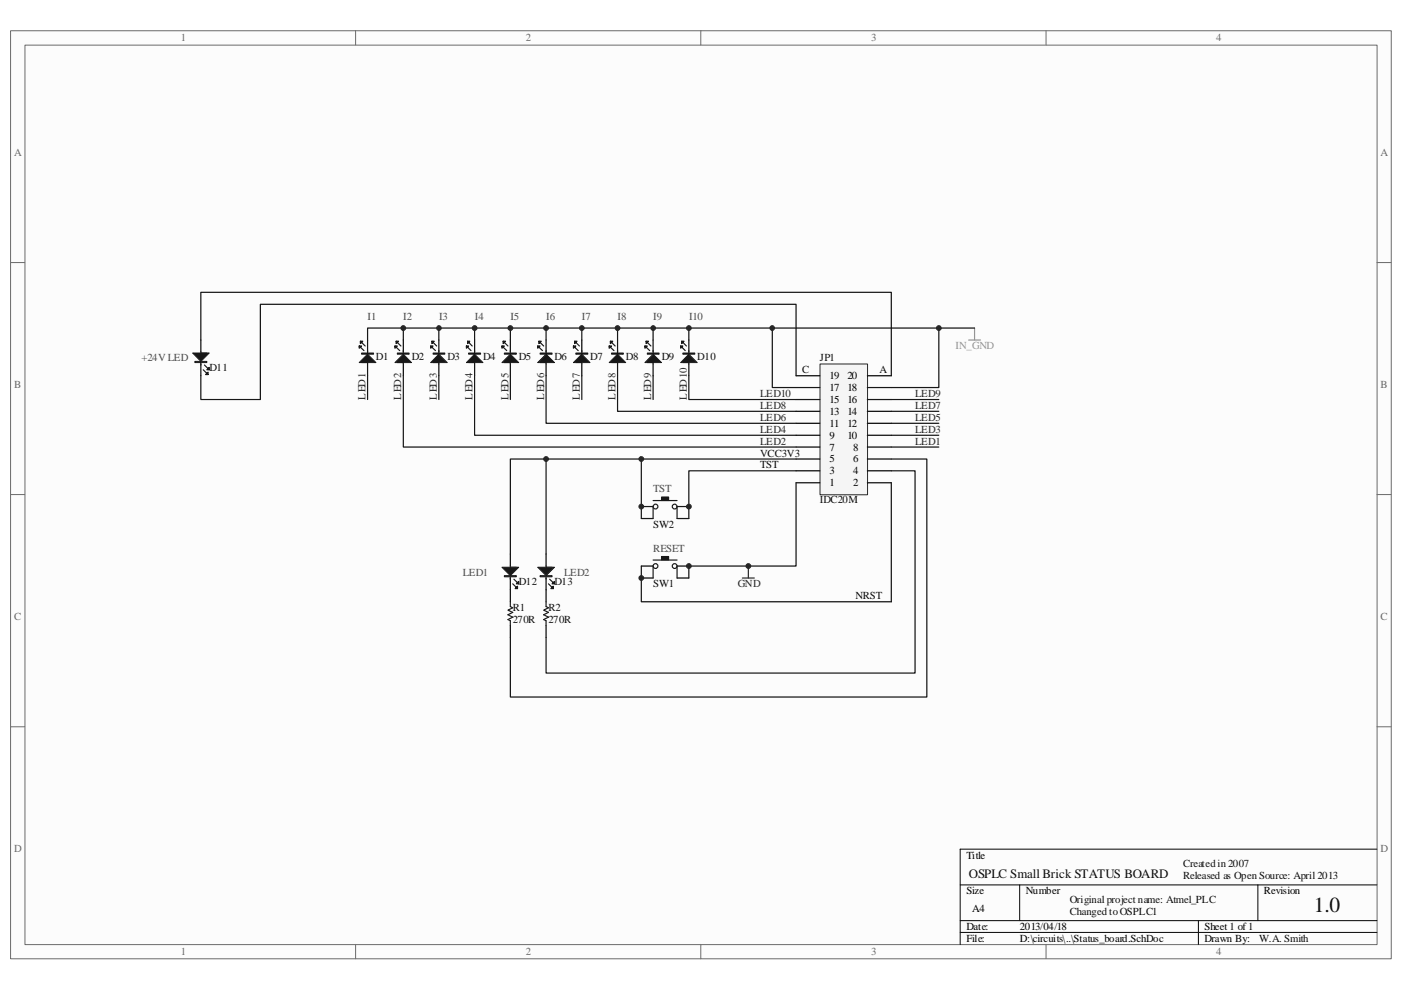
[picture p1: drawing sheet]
<svg xmlns="http://www.w3.org/2000/svg" width="297mm" height="210mm" viewBox="0 0 297 210" stroke-linecap="round" stroke-linejoin="round" font-family="sans-serif">
<path d="M2.3 6.6h292.7v196.7h-292.7z" fill="#fcfcfc"/>
<path d="M2.2 6.5h292.8v196.8h-292.8z" fill="none" stroke="#6a6a6a" stroke-width=".21"/>
<path d="M5.3 9.6h286.7v190.7h-286.7z" fill="#fcfcfc"/>
<g fill="none" stroke="#6a6a6a" stroke-width=".21">
<path d="M5.3 9.6h286.7v190.7h-286.7zM75.4 6.5v3M148.6 6.5v3M221.8 6.5v3M2.2 55.7h3M291.9 55.7h3M2.2 104.9h3M291.9 104.9h3M2.2 154.1h3M291.9 154.1h3M75.4 200.2v3.1M148.6 200.2v3.1"/>
<path d="M221.8 200.2v3.1"/>
</g>
<path d="M203.6 187.6h88.3M203.6 195.2h88.3M203.6 197.7h88.3M216.2 187.6v7.6M254.1 195.2v5M266.7 187.6v7.6M291.9 180h-88.3v20.2" fill="none" stroke="#000" stroke-width=".21"/>
<path d="M146 72.1v2.5M146 77.1v2.6" fill="none" stroke="#000" stroke-width=".25"/>
<path d="M144.8 76.9h1.2" fill="none" stroke="#1c1c1c" stroke-width=".21"/>
<path d="M146 75.1l1.8 1.8h-3.5z" fill="#1c1c1c"/>
<path d="M137.2 76.9h1.3M144.8 74.8h2.5v.3h-2.5zM146 75.1l1.8 1.8h-3.5z" fill="none" stroke="#1c1c1c" stroke-width=".21"/>
<path d="M144.3 73.4h.5l-.5 .4v-.4l1 .9M144.5 72.3h.5l-.5 .6v-.6l1 1.1M144.8 75h2.5M146 74.3v.5M146 76.9v.2" fill="none" stroke="#1c1c1c" stroke-width=".25"/>
<path d="M138.5 72.1v2.5M138.5 77.1v2.6" fill="none" stroke="#000" stroke-width=".25"/>
<path d="M138.5 75.1l1.7 1.8h-3.5z" fill="#1c1c1c"/>
<path d="M129.7 76.9h1.2M137.2 74.8h2.5v.3h-2.5zM138.5 75.1l1.7 1.8h-3.5z" fill="none" stroke="#1c1c1c" stroke-width=".21"/>
<path d="M136.7 73.4h.5l-.5 .4v-.4l1 .9M137 72.3h.5l-.5 .6v-.6l1 1.1M137.2 75h2.5M138.5 74.3v.5M138.5 76.9v.2" fill="none" stroke="#1c1c1c" stroke-width=".25"/>
<path d="M130.9 72.1v2.5M130.9 77.1v2.6" fill="none" stroke="#000" stroke-width=".25"/>
<path d="M129.2 76.9l1.7-1.8 1.8 1.8z" fill="#1c1c1c"/>
<path d="M122.1 76.9h1.3M129.2 76.9l1.7-1.8 1.8 1.8zM129.7 74.8h2.5v.3h-2.5z" fill="none" stroke="#1c1c1c" stroke-width=".21"/>
<path d="M129.2 73.4h.5l-.5 .4v-.4l1 .9M129.4 72.3h.5l-.5 .6v-.6l1 1.1M129.7 75h2.5M130.9 74.3v.5M130.9 76.9v.2" fill="none" stroke="#1c1c1c" stroke-width=".25"/>
<path d="M123.4 72.1v2.5M123.4 77.1v2.6" fill="none" stroke="#000" stroke-width=".25"/>
<path d="M121.6 76.9l1.8-1.8 1.7 1.8z" fill="#1c1c1c"/>
<path d="M114.5 76.9h1.3M121.6 76.9l1.8-1.8 1.7 1.8zM122.1 74.8h2.5v.3h-2.5z" fill="none" stroke="#1c1c1c" stroke-width=".21"/>
<path d="M121.6 73.4h.5l-.5 .4v-.4l1 .9M121.8 72.3h.5l-.5 .6v-.6l1 1.1M122.1 75h2.5M123.4 74.3v.5M123.4 76.9v.2" fill="none" stroke="#1c1c1c" stroke-width=".25"/>
<path d="M115.8 72.1v2.5M115.8 77.1v2.6" fill="none" stroke="#000" stroke-width=".25"/>
<path d="M114 76.9l1.8-1.8 1.8 1.8z" fill="#1c1c1c"/>
<path d="M106.9 76.9h1.3M114 76.9l1.8-1.8 1.8 1.8zM114.5 74.8h2.5v.3h-2.5z" fill="none" stroke="#1c1c1c" stroke-width=".21"/>
<path d="M114 73.4h.5l-.5 .4v-.4l1 .9M114.3 72.3h.5l-.5 .6v-.6l1 1.1M114.5 75h2.5M115.8 74.3v.5M115.8 76.9v.2" fill="none" stroke="#1c1c1c" stroke-width=".25"/>
<path d="M108.2 72.1v2.5M108.2 77.1v2.6" fill="none" stroke="#000" stroke-width=".25"/>
<path d="M106.4 76.9l1.8-1.8 1.8 1.8z" fill="#1c1c1c"/>
<path d="M99.4 76.9h1.2M106.4 76.9l1.8-1.8 1.8 1.8zM106.9 74.8h2.6v.3h-2.6z" fill="none" stroke="#1c1c1c" stroke-width=".21"/>
<path d="M106.4 73.4h.5l-.5 .4v-.4l1 .9M106.7 72.3h.5l-.5 .6v-.6l1 1.1M106.9 75h2.6M108.2 74.3v.5M108.2 76.9v.2" fill="none" stroke="#1c1c1c" stroke-width=".25"/>
<path d="M100.6 72.1v2.5M100.6 77.1v2.6" fill="none" stroke="#000" stroke-width=".25"/>
<path d="M100.6 75.1l1.8 1.8h-3.5z" fill="#1c1c1c"/>
<path d="M91.8 76.9h1.2M99.4 74.8h2.5v.3h-2.5zM100.6 75.1l1.8 1.8h-3.5z" fill="none" stroke="#1c1c1c" stroke-width=".21"/>
<path d="M98.9 73.4h.5l-.5 .4v-.4l1 .9M99.1 72.3h.5l-.5 .6v-.6l1 1.1M99.4 75h2.5M100.6 74.3v.5M100.6 76.9v.2" fill="none" stroke="#1c1c1c" stroke-width=".25"/>
<path d="M93 72.1v2.5M93 77.1v2.6" fill="none" stroke="#000" stroke-width=".25"/>
<path d="M93 75.1l1.8 1.8h-3.5z" fill="#1c1c1c"/>
<path d="M84.2 76.9h1.3M91.8 74.8h2.5v.3h-2.5zM93 75.1l1.8 1.8h-3.5z" fill="none" stroke="#1c1c1c" stroke-width=".21"/>
<path d="M91.3 73.4h.5l-.5 .4v-.4l1 .9M91.6 72.3h.5l-.5 .6v-.6l1 1.1M91.8 75h2.5M93 74.3v.5M93 76.9v.2" fill="none" stroke="#1c1c1c" stroke-width=".25"/>
<path d="M85.5 72.1v2.5M85.5 77.1v2.6" fill="none" stroke="#000" stroke-width=".25"/>
<path d="M83.7 76.9l1.8-1.8 1.7 1.8z" fill="#1c1c1c"/>
<path d="M76.7 76.9h1.2M83.7 76.9l1.8-1.8 1.7 1.8zM84.2 74.8h2.5v.3h-2.5z" fill="none" stroke="#1c1c1c" stroke-width=".21"/>
<path d="M83.7 73.4h.5l-.5 .4v-.4l1 .9M84 72.3h.5l-.5 .6v-.6l1 1.1M84.2 75h2.5M85.5 74.3v.5M85.5 76.9v.2" fill="none" stroke="#1c1c1c" stroke-width=".25"/>
<path d="M77.9 72.1v2.5M77.9 77.1v2.6" fill="none" stroke="#000" stroke-width=".25"/>
<path d="M76.2 76.9l1.7-1.8 1.8 1.8z" fill="#1c1c1c"/>
<path d="M76.2 76.9l1.7-1.8 1.8 1.8zM76.7 74.8h2.5v.3h-2.5z" fill="none" stroke="#1c1c1c" stroke-width=".21"/>
<path d="M76.2 73.4h.5l-.5 .4v-.4l1 .9M76.4 72.3h.5l-.5 .6v-.6l1 1.1M76.7 75h2.5M77.9 74.3v.5M77.9 76.9v.2" fill="none" stroke="#1c1c1c" stroke-width=".25"/>
<path d="M173.9 77.2h10v27.7h-10z" fill="#f5f5f5"/>
<path d="M173.9 77.2h10v27.7h-10z" fill="none" stroke="#262626" stroke-width=".21"/>
<g fill="none" stroke="#000" stroke-width=".25">
<path d="M42.6 72.1v2.5M42.6 77.1v2.6M168.8 79.7h5M183.9 79.7h5.1M168.8 99.8h5M168.8 97.3h5M168.8 94.8h5M168.8 92.3h5M168.8 89.7h5M168.8 87.2h5M168.8 84.7h5M168.8 82.2h5"/>
<path d="M183.9 99.8h5.1M183.9 97.3h5.1M183.9 94.8h5.1M183.9 92.3h5.1M183.9 89.7h5.1M183.9 87.2h5.1M183.9 84.7h5.1M183.9 82.2h5.1M168.8 102.4h5M183.9 102.4h5.1"/>
</g>
<path d="M42.6 74.8h1.3" fill="none" stroke="#1c1c1c" stroke-width=".21"/>
<path d="M40.8 74.8h3.6l-1.8 1.8z" fill="#1c1c1c"/>
<path d="M40.8 74.8h3.6l-1.8 1.8zM41.3 76.6h2.6v.3h-2.6zM108.2 120.3h1.3" fill="none" stroke="#1c1c1c" stroke-width=".21"/>
<path d="M41.3 76.8h2.6M42.6 74.6v.2M42.6 76.9v.5M43.1 78.4l1 1v-.5l-.5 .5h.5M43.3 77.4l1.1 1v-.5l-.5 .5h.5" fill="none" stroke="#1c1c1c" stroke-width=".25"/>
<path d="M108.2 117.5v2.5M108.2 122.6v2.5" fill="none" stroke="#000" stroke-width=".25"/>
<path d="M106.4 120.3h3.6l-1.8 1.7z" fill="#1c1c1c"/>
<path d="M106.4 120.3h3.6l-1.8 1.7zM106.9 122h2.6v.3h-2.6zM115.8 120.3h1.2" fill="none" stroke="#1c1c1c" stroke-width=".21"/>
<path d="M106.9 122.2h2.6M108.2 120v.3M108.2 122.3v.5M108.7 123.8l1 1v-.5l-.5 .5h.5M109 122.8l1 1v-.5l-.5 .5h.5" fill="none" stroke="#1c1c1c" stroke-width=".25"/>
<path d="M115.8 117.5v2.5M115.8 122.6v2.5" fill="none" stroke="#000" stroke-width=".25"/>
<path d="M114 120.3h3.6l-1.8 1.7z" fill="#1c1c1c"/>
<path d="M114 120.3h3.6l-1.8 1.7zM114.5 122h2.5v.3h-2.5z" fill="none" stroke="#1c1c1c" stroke-width=".21"/>
<g fill="none" stroke="#1c1c1c" stroke-width=".25">
<path d="M138.5 118.7h5M114.5 122.2h2.5M115.8 120v.3M115.8 122.3v.5M116.3 123.8l1 1v-.5l-.5 .5h.5M116.5 122.8l1.1 1v-.5l-.6 .5h.6"/>
<circle cx="139" cy="120" r=".51"/>
<circle cx="143" cy="120" r=".51"/>
</g>
<path d="M136 120h2.5M136 122.6h2.5" fill="none" stroke="#000" stroke-width=".25"/>
<path d="M140.2 118h1.6v.7h-1.6z" fill-rule="evenodd" fill="#1c1c1c"/>
<path d="M140.2 118h1.6v.7h-1.6z" fill="none" stroke="#1c1c1c" stroke-width=".21"/>
<path d="M143.5 120h2.5M143.5 122.6h2.5" fill="none" stroke="#000" stroke-width=".25"/>
<path d="M138.5 120v2.6M143.5 120v2.6" fill="none" stroke="#1c1c1c" stroke-width=".25"/>
<path d="M85.5 69.6v2.5M146 69.6h-68.1v2.5" fill="none" stroke="#0e0e0e" stroke-width=".25"/>
<circle cx="85.5" cy="69.6" r=".51" fill="#262626"/>
<circle cx="85.5" cy="69.6" r=".51" fill="none" stroke="#262626" stroke-width=".21"/>
<path d="M93 69.6v2.5" fill="none" stroke="#0e0e0e" stroke-width=".25"/>
<circle cx="93.1" cy="69.6" r=".5" fill="#262626"/>
<circle cx="93.1" cy="69.6" r=".5" fill="none" stroke="#262626" stroke-width=".21"/>
<path d="M100.6 69.6v2.5" fill="none" stroke="#0e0e0e" stroke-width=".25"/>
<circle cx="100.6" cy="69.6" r=".5" fill="#262626"/>
<circle cx="100.6" cy="69.6" r=".5" fill="none" stroke="#262626" stroke-width=".21"/>
<path d="M108.2 69.6v2.5" fill="none" stroke="#0e0e0e" stroke-width=".25"/>
<circle cx="108.2" cy="69.6" r=".5" fill="#262626"/>
<circle cx="108.2" cy="69.6" r=".5" fill="none" stroke="#262626" stroke-width=".21"/>
<path d="M115.8 69.6v2.5" fill="none" stroke="#0e0e0e" stroke-width=".25"/>
<circle cx="115.8" cy="69.6" r=".51" fill="#262626"/>
<circle cx="115.8" cy="69.6" r=".51" fill="none" stroke="#262626" stroke-width=".21"/>
<path d="M123.4 69.6v2.5" fill="none" stroke="#0e0e0e" stroke-width=".25"/>
<circle cx="123.4" cy="69.6" r=".51" fill="#262626"/>
<circle cx="123.4" cy="69.6" r=".51" fill="none" stroke="#262626" stroke-width=".21"/>
<path d="M130.9 69.6v2.5" fill="none" stroke="#0e0e0e" stroke-width=".25"/>
<circle cx="130.9" cy="69.6" r=".51" fill="#262626"/>
<circle cx="130.9" cy="69.6" r=".51" fill="none" stroke="#262626" stroke-width=".21"/>
<path d="M138.5 69.6v2.5" fill="none" stroke="#0e0e0e" stroke-width=".25"/>
<circle cx="138.5" cy="69.6" r=".5" fill="#262626"/>
<circle cx="138.5" cy="69.6" r=".5" fill="none" stroke="#262626" stroke-width=".21"/>
<g fill="none" stroke="#0e0e0e" stroke-width=".25">
<path d="M77.9 79.7v5M85.5 79.7v15.1h83.3M93 79.7v5M100.6 79.7v12.6h68.2M108.2 79.7v5M115.8 79.7v10h53M123.4 79.7v5M130.9 79.7v7.5h37.9M138.5 79.7v5M146 79.7v5h22.8M146 72.1v-2.5h17.7v12.6h5.1M189 94.8h10"/>
<path d="M189 92.3h10M189 89.7h10M189 87.2h10M189 84.7h10"/>
</g>
<circle cx="146.1" cy="69.6" r=".5" fill="#262626"/>
<circle cx="146.1" cy="69.6" r=".5" fill="none" stroke="#262626" stroke-width=".21"/>
<path d="M163.7 69.6h35.3v12.6h-10" fill="none" stroke="#0e0e0e" stroke-width=".25"/>
<circle cx="163.7" cy="69.6" r=".5" fill="#262626"/>
<circle cx="163.7" cy="69.6" r=".5" fill="none" stroke="#262626" stroke-width=".21"/>
<path d="M42.6 79.7v5h12.6v-20.2h113.6v15.2M42.6 72.1v-10.1h146.4v17.7M168.8 102.4v17.6h-22.8v2.6" fill="none" stroke="#0e0e0e" stroke-width=".25"/>
<circle cx="146" cy="120" r=".51" fill="#262626"/>
<circle cx="146" cy="120" r=".51" fill="none" stroke="#262626" stroke-width=".21"/>
<path d="M136 120v7.6h53" fill="none" stroke="#0e0e0e" stroke-width=".25"/>
<circle cx="136" cy="122.6" r=".51" fill="#262626"/>
<circle cx="136" cy="122.6" r=".51" fill="none" stroke="#262626" stroke-width=".21"/>
<path d="M115.8 97.3v20.2M168.8 97.3h-60.6v20.2M189 99.8h5v42.9h-78.2v-7.5M189 97.3h7.5v50.5h-88.3v-12.6M189 102.4v25.2" fill="none" stroke="#0e0e0e" stroke-width=".25"/>
<circle cx="115.8" cy="97.3" r=".51" fill="#262626"/>
<circle cx="115.8" cy="97.3" r=".51" fill="none" stroke="#262626" stroke-width=".21"/>
<path d="M136 107.4h2.5M136 109.9h2.5" fill="none" stroke="#000" stroke-width=".25"/>
<g fill="none" stroke="#1c1c1c" stroke-width=".25">
<path d="M138.5 106.1h5"/>
<circle cx="139" cy="107.4" r=".5"/>
<circle cx="143" cy="107.4" r=".51"/>
</g>
<path d="M140.2 105.4h1.6v.7h-1.6z" fill-rule="evenodd" fill="#1c1c1c"/>
<path d="M140.2 105.4h1.6v.7h-1.6z" fill="none" stroke="#1c1c1c" stroke-width=".21"/>
<path d="M143.5 107.4h2.5M143.5 109.9h2.5" fill="none" stroke="#000" stroke-width=".25"/>
<path d="M138.5 107.4v2.5M143.5 107.4v2.5" fill="none" stroke="#1c1c1c" stroke-width=".25"/>
<path d="M168.8 99.8h-22.8v10.1" fill="none" stroke="#0e0e0e" stroke-width=".25"/>
<circle cx="146.1" cy="107.4" r=".5" fill="#262626"/>
<circle cx="146.1" cy="107.4" r=".5" fill="none" stroke="#262626" stroke-width=".21"/>
<path d="M136 97.3v12.6" fill="none" stroke="#0e0e0e" stroke-width=".25"/>
<circle cx="136" cy="107.4" r=".51" fill="#262626"/>
<circle cx="136" cy="107.4" r=".51" fill="none" stroke="#262626" stroke-width=".21"/>
<circle cx="136" cy="97.3" r=".51" fill="#262626"/>
<circle cx="136" cy="97.3" r=".51" fill="none" stroke="#262626" stroke-width=".21"/>
<path d="M108.2 125.1v2.5M108.2 132.6v2.6M115.8 125.1v2.5M115.8 132.6v2.6" fill="none" stroke="#000" stroke-width=".25"/>
<path d="M108.2 127.6v1l.5 .3-1 .5 1 .4-1 .5 1 .6-1 .5 .5 .2v1M115.8 127.6v1l.5 .3-1 .5 1 .4-1 .5 1 .6-1 .5 .5 .2v1" fill="none" stroke="#1c1c1c" stroke-width=".25"/>
<path d="M157.4 122.6h2.5M158.7 120v2.6" fill="none" stroke="#262626" stroke-width=".25"/>
<circle cx="158.7" cy="120" r=".51" fill="#262626"/>
<circle cx="158.7" cy="120" r=".51" fill="none" stroke="#262626" stroke-width=".21"/>
<path d="M205.4 72.1h2.5M206.6 69.6v2.5" fill="none" stroke="#969696" stroke-width=".25"/>
<path d="M199 69.6h7.6" fill="none" stroke="#0e0e0e" stroke-width=".25"/>
<circle cx="199" cy="69.6" r=".51" fill="#262626"/>
<circle cx="199" cy="69.6" r=".51" fill="none" stroke="#262626" stroke-width=".21"/>
<text font-size="4.6" fill="#0e0e0e" x="278.6" y="193.3">1.0</text>
<text font-size="2.7" fill="#0e0e0e" x="205.4" y="186.2">OSPLC Small Brick STATUS BOARD</text>
<g font-size="2.3" fill="#696969">
<text x="38.3" y="8.8">1</text>
<text x="111.5" y="8.8">2</text>
<text x="184.7" y="8.8">3</text>
<text x="257.8" y="8.8">4</text>
<text x="3" y="33">A</text>
<text x="292.7" y="33">A</text>
<text x="3" y="82.2">B</text>
<text x="292.7" y="82.2">B</text>
<text x="3" y="131.4">C</text>
<text x="292.7" y="131.4">C</text>
<text x="3" y="180.6">D</text>
<text x="292.7" y="180.6">D</text>
<text x="38.3" y="202.5">1</text>
<text x="111.5" y="202.5">2</text>
<text x="184.7" y="202.5">3</text>
<text x="257.8" y="202.5">4</text>
</g>
<g font-size="2.3" fill="#4c4c4c">
<text x="77.9" y="67.8">I1</text>
<text x="85.5" y="67.8">I2</text>
<text x="93.1" y="67.8">I3</text>
<text x="100.7" y="67.8">I4</text>
<text x="108.2" y="67.8">I5</text>
<text x="115.8" y="67.8">I6</text>
<text x="123.4" y="67.8">I7</text>
<text x="130.9" y="67.8">I8</text>
<text x="138.5" y="67.8">I9</text>
<text x="146.1" y="67.8">I10</text>
<text x="30" y="76.6">+24V LED</text>
<text x="138.5" y="104.4">TST</text>
<text x="138.5" y="117">RESET</text>
<text x="98.1" y="122">LED1</text>
<text x="119.6" y="122">LED2</text>
</g>
<g font-size="2.3" fill="#0e0e0e">
<text x="79.7" y="76.4">D1</text>
<text x="87.3" y="76.4">D2</text>
<text x="94.9" y="76.4">D3</text>
<text x="102.4" y="76.4">D4</text>
<text x="110" y="76.4">D5</text>
<text x="117.6" y="76.4">D6</text>
<text x="125.1" y="76.4">D7</text>
<text x="132.7" y="76.4">D8</text>
<text x="140.3" y="76.4">D9</text>
<text x="147.8" y="76.4">D10</text>
<text x="173.8" y="76.6">JP1</text>
<text x="44.4" y="78.7">D11</text>
<text x="170" y="79.1">C</text>
<text x="186.5" y="79.1">A</text>
<text x="161.2" y="99.3">TST</text>
<text x="161.2" y="96.8">VCC3V3</text>
<text x="173.8" y="106.6">IDC20M</text>
<text x="138.5" y="111.9">SW2</text>
<text x="110" y="124">D12</text>
<text x="117.6" y="124">D13</text>
<text x="138.5" y="124.5">SW1</text>
<text x="108.8" y="129.6">R1</text>
<text x="116.3" y="129.6">R2</text>
<text x="181.4" y="127.1">NRST</text>
<text x="108.8" y="132.1">270R</text>
<text x="116.3" y="132.1">270R</text>
<text x="250.8" y="183.9">Created in 2007</text>
<text x="226.8" y="191.4">Original project name: Atmel_PLC</text>
<text x="250.8" y="186.4">Released as Open Source: April 2013</text>
<text x="226.8" y="193.9">Changed to OSPLC1</text>
<text x="267" y="199.7">W.A. Smith</text>
</g>
<text font-size="2.3" fill="#969696" x="202.6" y="74.1">IN_GND</text>
<g font-size="2.3">
<text x="175.8" y="82.9">17</text>
<text x="175.8" y="80.4">19</text>
<text x="179.7" y="82.9">18</text>
<text x="179.7" y="80.4">20</text>
<text x="175.8" y="88">13</text>
<text x="175.8" y="85.4">15</text>
<text x="179.7" y="88">14</text>
<text x="179.7" y="85.4">16</text>
<text x="175.8" y="95.5">7</text>
<text x="175.8" y="93">9</text>
<text x="175.8" y="90.5">11</text>
<text x="179.7" y="93">10</text>
<text x="179.7" y="90.5">12</text>
<text x="180.9" y="95.5">8</text>
<text x="175.8" y="100.6">3</text>
<text x="175.8" y="98">5</text>
<text x="180.9" y="100.6">4</text>
<text x="180.9" y="98">6</text>
<text x="175.8" y="103.1">1</text>
<text x="180.9" y="103.1">2</text>
<text x="204.9" y="182.1">Title</text>
<text x="204.9" y="189.7">Size</text>
<text x="217.5" y="189.7">Number</text>
<text x="268" y="189.7">Revision</text>
<text x="204.9" y="197.2">Date:</text>
<text x="206.1" y="193.4">A4</text>
<text x="216.2" y="197.2">2013/04/18</text>
<text x="255.4" y="197.2">Sheet1 of1</text>
<text x="204.9" y="199.7">File:</text>
<text x="216.2" y="199.7">D:\circuits\..\Status_board.SchDoc</text>
<text x="255.4" y="199.7">Drawn By:</text>
</g>
<g font-size="2.3" fill="#262626">
<text x="77.5" y="84.7" transform="rotate(-90 77.5 84.7)">LED1</text>
<text x="85.1" y="84.7" transform="rotate(-90 85.1 84.7)">LED2</text>
<text x="92.6" y="84.7" transform="rotate(-90 92.6 84.7)">LED3</text>
<text x="100.2" y="84.7" transform="rotate(-90 100.2 84.7)">LED4</text>
<text x="107.8" y="84.7" transform="rotate(-90 107.8 84.7)">LED5</text>
<text x="115.4" y="84.7" transform="rotate(-90 115.4 84.7)">LED6</text>
<text x="122.9" y="84.7" transform="rotate(-90 122.9 84.7)">LED7</text>
<text x="130.5" y="84.7" transform="rotate(-90 130.5 84.7)">LED8</text>
<text x="138" y="84.7" transform="rotate(-90 138 84.7)">LED9</text>
<text x="145.6" y="84.7" transform="rotate(-90 145.6 84.7)">LED10</text>
<text x="161.2" y="89.2">LED6</text>
<text x="161.2" y="86.7">LED8</text>
<text x="161.2" y="84.2">LED10</text>
<text x="194" y="89.2">LED5</text>
<text x="194" y="86.7">LED7</text>
<text x="194" y="84.2">LED9</text>
<text x="161.2" y="94.3">LED2</text>
<text x="161.2" y="91.7">LED4</text>
<text x="194" y="94.3">LED1</text>
<text x="194" y="91.7">LED3</text>
<text x="156.4" y="124.5">GND</text>
</g>
</svg>
